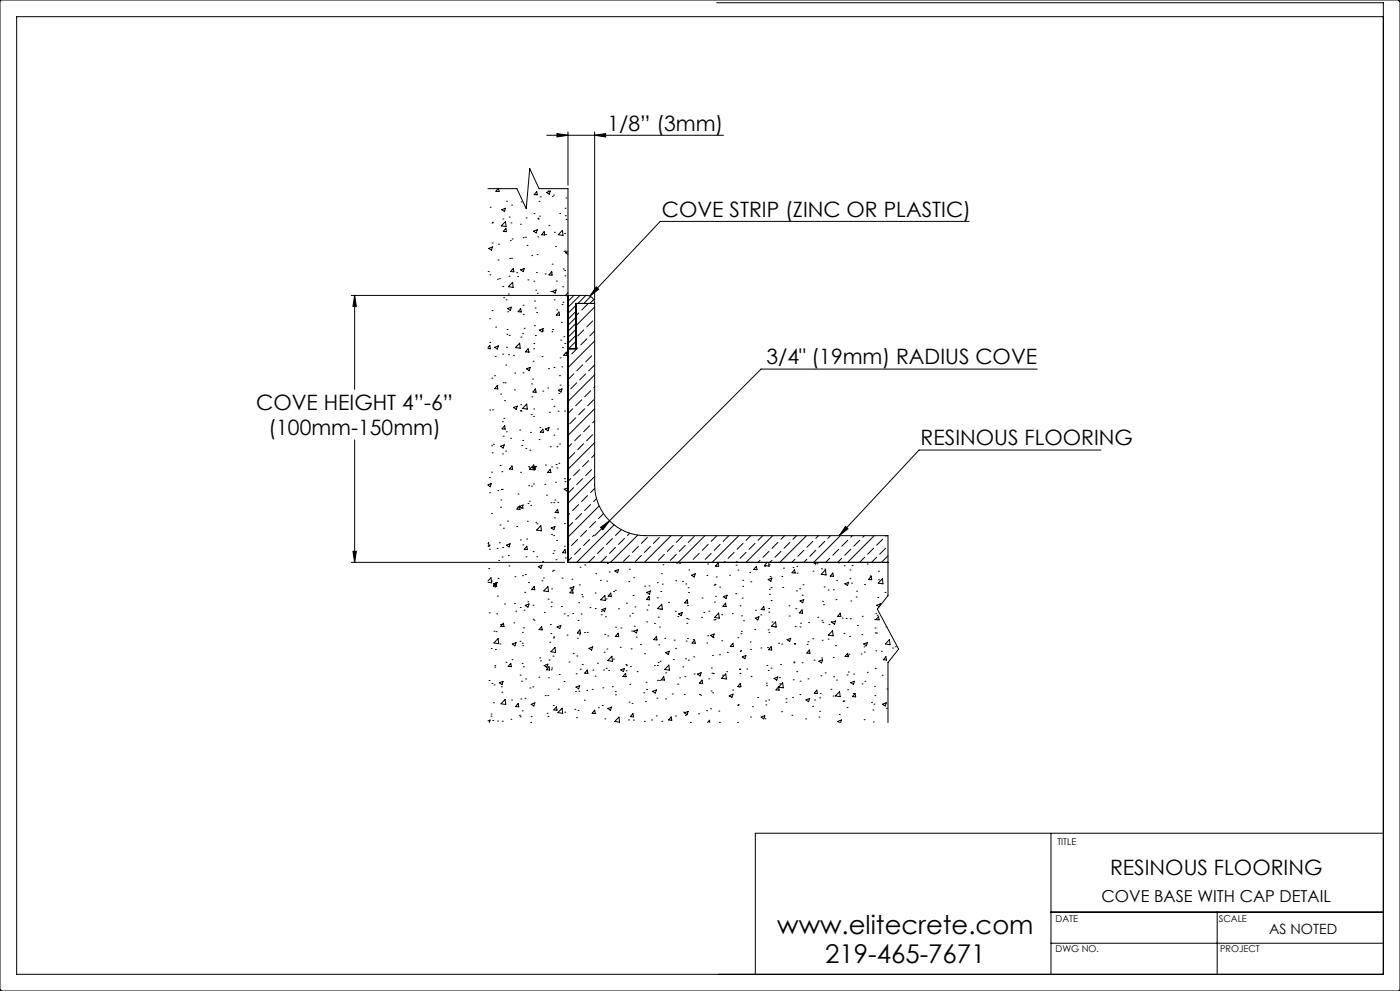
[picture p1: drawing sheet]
<svg xmlns="http://www.w3.org/2000/svg" width="420mm" height="297mm" viewBox="0 0 420 297" stroke-linecap="round" stroke-linejoin="round" font-family="sans-serif">
<g fill="none" stroke="#000" stroke-width=".3">
<path d="M-.1 0h420.1M0 0l.4 .4M0 -.1v297.2M0 0h.1M419.9 0h.1M420 -.1v297.2M420 0l-.4 .4M215 .8h200v291.2h-410v-287h410M170.4 39.5v16M178.4 39.5v50.4M146.4 56.5h8.7l2.8 6 1-12 2.8 6h8.7v112h96M149.4 56.5l-.6 .8 .9 .1-.1-.9"/>
<path d="M161 57.4l.2 1-1-.1zM162.1 59h.1M164 57.7l1.1-.4-.3 .9zM164 40.5h53M164.4 57.2h.1M165.7 58.9h.1M166.1 58.5h.1M167.1 40l3.3 .5-3.3 .5zM169.8 59.3h.1M178.4 40.5l3.3-.5v1zM146.6 74.4l1.2-.4-.4 1zM147 62.1h.1"/>
<path d="M147.6 66.8h.1M147.6 72.8h.1M147.8 66.6h.1M149.4 77.9h.1M149.6 73.2h.1M150.5 62.8l1.1-.4-.3 1zM150.9 65.6h.1M151.6 66.4l.2 1.5-1.4-.2zM151.8 68.4l.1 1-.9-.1zM152 60.3h.1M152.8 65.1h.1M152.9 77.5h.1"/>
<path d="M153.1 72.1h.1M153.3 66.8h.1M153.4 77.4h.1M153.5 61.5h.1M153.6 71.6h.1M156.1 67.2h.1M156.4 60.5h.1M157 71.2h.1M157.7 71.1h.1M157.9 65.3h.1M158.1 73.5h.1M159.5 76.6h.1"/>
<path d="M160.1 69.3l1.1-.4-.3 .9zM160.2 64h.1M161.1 76.3h.1M161.3 65.4h.1M161.3 71h.1M161.5 65.7h.1M161.7 60.3h.1M161.9 64.8h.1M163.2 69.4l.2 1h-.9zM163.7 70.3h.1M164.7 67.6h.1M165.6 79.2h.1"/>
<path d="M166.3 69.6h.1M166.7 73.9h.1M167.9 64h.1M168.7 69l.2 1.6-1.4-.3zM169.2 75.3h.1M169.4 70h.1M169.5 62.4h.1M169.6 64.6h.1M169.6 75.3h.1M169.8 65.8h.1M170.4 75.4l-.8 .3 .8 .5M290.8 66.4h-92.7l-21.1 22.3"/>
<path d="M105.4 88.5h64M106.4 88.5v28.2M106.4 88.5l.5 3.3h-1zM146.5 81.4h.1M146.9 95.5h.1M147 82.4h.1M147.6 93.1h.1M148.7 98h.1M149.2 83.7h.1M149.8 83.5h.1M150.8 85.9h.1M151.1 89.2h.1"/>
<path d="M151.8 89.9h.1M152.1 98.8h.1M152.3 92.5l1.1-.4-.3 .9zM152.3 93.4h.1M152.5 88.1h.1M152.7 82.8h.1M153.8 84.6l.1 1.5-1.4-.2zM154 80.5l.2 1-1-.1zM155 81.7h.1M155.3 82.9h.1M156.2 80.9l1.1-.4-.3 .9zM156.2 92.5l.2 1-1-.1z"/>
<path d="M156.3 80.8h.1M156.8 100h.1M156.9 91.5h.1M157 94.2h.1M157.2 98.4h.1M158.4 83.9h.1M160.1 84.3h.1M160.3 97.6h.1M160.4 90.2h.1M160.5 92.3h.1M160.7 87h.1M160.9 81.7h.1"/>
<path d="M161 93.7h.1M161.2 87.9h.1M161.8 98.9l1.2-.4-.4 1zM162.8 99.2h.1M163.5 82.1h.1M165.2 87.4h.1M165.4 81.6h.1M165.5 81.5l.1 1-.9-.1zM165.6 99.4h.1M165.7 87.3l1.2-.4-.4 1zM165.8 98.8h.1M166.3 89.9h.1"/>
<path d="M166.9 84.2h.1M167 92.9h.1M167.7 93.5l.2 1-1-.1zM168.4 96.6h.1M168.6 91.3h.1M168.8 86h.1M168.9 90.6h.1M169 80.6h.1M169.4 81.1h.1M169.5 82.7h.1M170.4 88.5h5.6a2.4 2.4 0 0 1 2.4 2.4M170.4 87.7l-.8 .9 .8 .1"/>
<path d="M172.2 88.5l-1.8 1.8M172.8 91.5l-2.4 2.4M172.8 93.3l-2.4 2.4M172.8 95.1l-2.4 2.4M172.8 96.9l-2.4 2.4M172.8 98.7l-2.4 2.4M173.6 93.8l-.8 .8M174 88.5l-3.6 3.6M175.1 98.9l-1.8 1.8M175.8 88.5l-2.4 2.4M176.3 91.1l-1.8 1.8M177.2 88.9l-2 2"/>
<path d="M177.8 96.2l-1.8 1.8M178.1 89.8l-1.1 1.1M178.4 90.9v54.4a15.2 15.2 0 0 0 15.2 15.2h72.8v18l-3.2 4 6.4 12-3.2 4v18M178.4 90.9h-5.6v13.6h-2.4M178.4 92l-5.6 5.6M178.4 99.2l-1.5 1.5M178.9 86l.7 .7-2.6 2zM146.4 104.2l.5-.7 .2 1h-.7M146.9 102.6h.1M147.5 113.3h.1M148.4 112.6h.1M148.4 104.1l1.1-.4-.3 .9z"/>
<path d="M148.6 106.8h.1M149.2 115.6l.1 1-.9-.1zM150.2 118.1h.1M150.8 106.1h.1M150.9 114.7h.1M151.5 114.7h.1M151.7 109.4h.1M151.9 104.1h.1M152.1 100.2h.1M152.6 106.3h.1M152.8 100.5h.1M154.1 106.5h.1"/>
<path d="M154.3 116.9h.1M154.4 111.8h.1M155.9 102.9l.2 1.5-1.5-.2zM156.3 101h.1M156.9 111.7h.1M157.9 110.5l1.2-.4-.4 1zM158.4 104.5l.2 1h-1zM158.6 105.5h.1M159.5 115.1h.1M159.6 118.9h.1M159.8 113.6h.1M159.9 108.3h.1"/>
<path d="M160.1 104.5h.1M160.1 103h.1M160.3 116.8h.1M160.6 100.5h.1M160.6 116.6l.2 1-.9-.1zM162.6 106.9h.1M162.9 117.2h.1M164.3 116.3h.1M164.5 110.5h.1M165.5 119.7h.1M166.2 110.1h.1M167.5 117l1.1-.5-.3 1z"/>
<path d="M167.6 117.9h.1M167.8 112.6h.1M168 115.4h.1M168 107.3h.1M168.2 101.9h.1M168.5 110h.1M168.7 104.2h.1M169.2 100.9h.1M169.4 102.9h.1M169.9 105.5l.2 1h-1zM170.4 115.5h.1M170.6 107l-.2 .2"/>
<path d="M172.1 112l-1.7 1.8M172.8 100.5l-2.4 2.4M172.8 102.3l-2.3 2.2M172.8 104.1l-.5 .4M173 114.7l-1.8 1.8M173.3 104.3l-1.8 1.8M174.5 119.8l-1.8 1.8M174.8 109.3l-1.8 1.8M175.7 112l-1.8 1.8M176 101.6l-1.8 1.8M177.2 117.1l-1.8 1.8M177.5 106.7l-1.8 1.7"/>
<path d="M178.1 119.8l-1.8 1.8M178.4 102.2l-8 8M178.4 112.3l-8 8M178.4 115.9l-.3 .3M178.4 109.4l-1.8 1.7M311.2 110.6h-82.9l-49.9 50M106.4 131.8v36.7M146.9 122.9h.1M147.5 133.6h.1M147.7 135.7h.1M147.8 122.8h.1M148 133.2h.1"/>
<path d="M150 139.5h.1M150.2 133.7l1.1-.4-.3 1zM150.7 126.4h.1M150.8 136h.1M151 130.7h.1M151.1 125.4h.1M151.3 120.1h.1M151.4 127.6l.2 1-1-.1zM151.7 135.2h.1M151.9 129.4h.1M153.2 131.4h.1M153.6 139.6l.2 1h-1z"/>
<path d="M154.1 122.1l1.1-.4-.3 1zM155.9 128.9h.1M156.1 123.1h.1M156.2 121.3h.1M156.3 123.2h.1M156.6 133.5h.1M156.8 132h.1M157.8 134.4h.1M158 121.1l.2 1.5-1.4-.2zM158.5 139.9h.1M159 134.9h.1M159.2 129.6h.1"/>
<path d="M159.4 124.3h.1M160.1 124.8h.1M160.1 122.6h.1M160.1 139.3l.2 1.5-1.4-.2zM161.7 131.7h.1M162 128.1h.1M162.9 128.6l.1 1-.9-.1zM163.6 128.6l1.1-.5-.3 1zM163.6 139.4h.1M164.8 123.6h.1M165.1 133.9h.1M165.5 139.9h.1"/>
<path d="M166.2 130.4h.1M166.2 121.8h.1M166.9 139.2h.1M167.1 133.9h.1M167.3 128.6h.1M167.4 123.2h.1M167.7 138.8h.1M167.9 133.1h.1M169.4 123.2h.1M170.3 132.1h.1M171.5 133l-1.1 1.1M171.8 122.5l-1.4 1.4"/>
<path d="M172.4 135.7l-1.8 1.8M172.7 125.2l-1.8 1.8M174.2 130.3l-1.8 1.8M175.1 133l-1.8 1.8M175.4 122.5l-1.8 1.8M176.6 138.1l-1.8 1.8M176.9 127.6l-1.8 1.8M177.8 130.3l-1.8 1.8M178.4 122.5l-8 8M178.4 132.7l-8 8M178.4 126.1l-.6 .6M178.4 136.3l-.9 .9"/>
<path d="M178.4 139.8v.1M330.3 134.9h-54.6l-23.9 25.6M146.4 145.3l1-.4-.3 1-.7-.5M146.8 143.1h.1M146.9 147.7h.1M147.5 153.9h.1M147.5 141.5h.1M149.3 147h.1M150 157.3h.1M150.2 152h.1M150.3 149.8h.1M150.4 146.7h.1"/>
<path d="M150.6 141.4h.1M150.7 146.7h.1M151 158.3h.1M152.2 156.2h.1M153.5 140.7h.1M155 157.8h.1M155.2 152h.1M155.4 148h.1M155.8 151.8l1.1-.4-.3 .9zM155.8 151.7l.2 1-.9-.1zM156.2 141.5h.1M156.8 152.3h.1"/>
<path d="M158.2 156.2h.1M158.4 150.9h.1M158.6 145.6h.1M158.8 140.2h.1M158.8 150.2h.1M159.2 151.5h.1M159.4 145.7h.1M159.7 140.2l1.1-.5-.3 1zM160 145.1h.1M160.8 156.5h.1M161.1 157h.1M162.3 157.6l.1 1.5-1.4-.2z"/>
<path d="M163.4 145.2h.1M164 148.4h.1M165.1 140.6l.2 1h-1zM165.3 150.7h.1M165.4 158.2l1.1-.4-.3 1zM166.1 150.7h.1M166.3 155.2h.1M166.5 149.9h.1M166.7 144.5h.1M167.1 140.2h.1M167.3 152.7l.2 1-1-.1zM167.3 150.6h.1"/>
<path d="M169.3 146.6l1.1-.4-.3 1zM169.3 156.9h.1M169.3 143.5h.1M169.5 144.4h.1M170.9 153.9l-.5 .5M171.2 143.4l-.8 .9M171.8 156.6l-1.4 1.4M172.1 146.1l-1.7 1.7M173.6 151.2l-1.8 1.8M173.9 140.7l-1.8 1.8M174.5 153.9l-1.8 1.8M174.8 143.4l-1.8 1.8"/>
<path d="M176 159l-1.8 1.8M176.3 148.5l-1.8 1.8M177.2 151.2l-1.8 1.8M177.5 140.7l-1.8 1.8M178.4 142.8l-8 8M178.4 146.4l-1.2 1.2M178.7 156.3l-1.8 1.8M179 149.4l-.9 .9M179.8 151.6l-9.4 9.4M180.2 158.1l2.6-2-1.9 2.7zM181 153.9l-1.4 1.5M184.2 157.3l-11.2 11.2"/>
<path d="M186.4 158.7l-1.8 1.8M188.9 159.8l-.7 .7M253.7 157.8l.7 .7-2.6 2zM105.4 168.5h64M105.9 165.2h1l-.5 3.3zM146.4 162.9l.2-.2 .2 1h-.4M146.4 174.1l.9-1 .2 1.6-1.1-.2M146.6 170.4h.1M146.8 163.4h.1M146.8 164.6h.1M147.4 174.1h.1M148 175l1.2-.4-.4 .9z"/>
<path d="M148.5 175.9h.1M148.8 174.7l.2 1h-1zM149.1 164.4h.1M149.2 178.7h.1M149.4 173.3h.1M149.6 168h.1M149.8 162.7h.1M150.6 166.9h.1M150.8 164.1h.1M151.9 163.4l1.1-.4-.3 .9zM152.5 166.5h.1M152.7 169.6h.1"/>
<path d="M154.5 172.8h.1M156.1 161.8h.1M156.7 172.5h.1M156.9 163.3h.1M157.4 177.5h.1M157.6 172.2h.1M157.7 164.7h.1M157.8 166.9h.1M158 161.5h.1M158 163.7l.2 1-.9-.1zM158.6 174.6h.1M160 165.3h.1"/>
<path d="M160.3 175.7l.1 1h-.9zM161 166.9h.1M161.5 169.8l1.1-.4-.3 1zM162.6 174.1h.1M162.8 168.3h.1M163 173.2h.1M164.4 175.8l.2 1.5-1.5-.2zM164.4 179.6h.1M165.5 160.2h.1M165.5 176.5h.1M165.7 171.2h.1M165.9 165.8h.1"/>
<path d="M166.1 170.9h.1M166.1 160.5h.1M166.2 165.1h.1M166.8 167.7h.1M167 162h.1M168.6 173.3h.1M169.3 163.7h.1M169.5 164.7l.2 1-1-.1zM169.6 167.2h.1M170.6 164.4l-.2 .2M171 176.3l1.1-.5-.3 1zM171.5 167.1l-1.1 1.1"/>
<path d="M171.6 173.6h.1M171.7 176.7l.2 1h-.9zM173.3 161.7l-1.8 1.8M173.8 175.3h.1M174 170h.1M174.2 164.4l-1.8 1.8M174.5 178.2h.1M174.7 178.9h.1M175.4 169.3h.1M176.9 161.7l-1.8 1.8M178.2 160.4l-.4 .4M178.4 166.8l-1.8 1.7"/>
<path d="M178.5 177.7h.1M178.7 171.9h.1M180.1 173.9h.1M181.1 164.1l-1.8 1.8M181.5 178.4l.1 1.6-1.4-.3zM181.8 179.5h.1M182 166.8l-1.8 1.7M182 174.2h.1M182.2 168.8h.1M182.7 171.4h.1M183.2 177.7l.2 1.1-1-.1zM183.7 161.4l-1.7 1.8"/>
<path d="M184.1 177.3h.1M184.5 171.1l1.1-.4-.3 .9zM184.6 176.9h.1M184.6 164.1l-1.8 1.8M187.3 161.4l-1.8 1.8M188.6 174.3h.1M188.8 170.6h.1M188.8 166.5l-1.8 1.8M189.9 178.5h.1M190.1 173.1h.1M191.3 160.4l-8.1 8.1M191.5 163.8l-1.8 1.8"/>
<path d="M192.4 166.5l-1.8 1.8M193.4 175.7h.1M194 177.5l1.1-.4-.3 1zM194.2 161.1l-1.8 1.8M194.7 178.8l.2 1-1-.1zM194.7 175.6h.1M195.1 163.8l-1.8 1.8M197.2 174.7h.1M197.2 179.2h.1M197.8 161.1l-1.8 1.8M198.2 177.3h.1M198.4 171.9h.1"/>
<path d="M198.7 175.1h.1M198.9 169.3h.1M199.3 166.1l-1.8 1.8M201.3 160.5l-8 8M202 163.5l-1.8 1.8M202.7 174.1h.1M202.9 166.1l-1.8 1.8M202.9 168.7h.1M203.3 168.5l.8 .2v-.2M203.7 168.7h.1M204.7 160.8l-1.8 1.8M204.8 174.3h.1"/>
<path d="M205.6 163.5l-1.8 1.8M205.7 175h.1M206.2 179.8l.2 1-1-.1zM206.4 176.1h.1M206.6 177.6h.1M206.6 170.8h.1M207.1 168.5h.1M207.5 172.4l1.1-.4-.3 .9zM208.3 160.8l-1.8 1.8M209.8 165.8l-1.8 1.8M210.7 179.2h.1M210.7 168.5h.1"/>
<path d="M211.5 160.5l-8 8M212.1 172.5h.1M212.3 169h.1M212.5 163.1l-1.8 1.8M213.4 165.8l-1.8 1.8M214.3 175.4h.1M214.5 175.1h.1M214.7 178.7h.1M214.7 169.8h.1M214.9 172.9h.1M215.1 160.5l-1.7 1.7M215.4 168.7l.2 1-.9-.1z"/>
<path d="M215.9 176h.1M216.1 163.1l-1.8 1.8M217 178.8l1.1-.4-.3 1zM217.5 168.2l-.3 .3M218.7 160.5l-1.8 1.7M218.9 172.4h.1M220.2 165.5l-1.8 1.8M220.7 177.9h.1M220.8 169.4h.1M221.1 168.2l-.3 .3M221.4 170.9h.1M221.6 160.5l-8 8"/>
<path d="M222.6 179.3h.1M222.8 175.7h.1M222.8 173.9h.1M222.9 162.8l-1.8 1.8M223 168.6h.1M223.8 165.5l-1.8 1.8M224.9 171.6h.1M225.2 160.5l-1.4 1.4M225.2 174.4h.1M226.5 162.8l-1.8 1.8M226.9 169.7l.2 1-1-.1zM228 167.9l-.6 .6"/>
<path d="M228.8 160.5l-1.4 1.4M229.4 169.7h.1M230.2 168.5l-.9 1 1.4 .2-.1-1.2M230.5 173.7l1.1-.5-.3 1zM230.7 165.2l-1.8 1.8M230.7 169.3h.1M230.8 176.6h.1M230.9 178.1h.1M231 172.8h.1M231.3 180h.1M231.4 176.1h.1M231.6 167.9l-.6 .6"/>
<path d="M231.8 160.5l-8 8M233.4 162.5l-1.8 1.8M234.3 165.2l-1.8 1.8M234.6 172.8h.1M234.8 176.1h.1M235 170.3h.1M235.4 160.5l-1.1 1.1M237 162.5l-1.8 1.8M237.9 170.1h.1M238.4 170.7l.2 1h-1zM238.5 167.6l-1 .9M238.9 177.1h.1"/>
<path d="M239 160.5l-1.1 1.1M239 169.7h.1M239.1 171.8h.1M239.9 176.5h.1M240.7 178.4h.1M240.9 175.3h.1M241.2 164.9l-1.8 1.8M242 160.5l-8 8M242.1 167.6l-1 .9M243.9 162.2l-1.8 1.8M243.9 171.2h.1M243.9 168.5l.8 .5 .2-.5"/>
<path d="M244.8 164.9l-1.8 1.8M245.1 168.9h.1M245.5 160.5l-.7 .8M246.4 170.5h.1M247.2 175.9h.1M247.4 170.6h.1M247.5 162.2l-1.8 1.8M247.6 170.8l.2 1.5-1.4-.2zM248.4 176.8h.1M248.9 167.3l-1.2 1.2M249.1 160.5l-.7 .8M249.9 171.7l.1 1h-.9z"/>
<path d="M250 176.8h.1M250.8 179.7h.1M251 173.9h.1M251.6 168.7h.1M251.6 164.6l-1.8 1.8M251.9 160.7l-7.8 7.8M252.5 167.3l-1.2 1.2M253.2 169.6h.1M253.5 175l1.1-.5-.4 1zM254.3 161.9l-1.8 1.8M255 170.8h.1M255 173.4h.1"/>
<path d="M255.2 164.6l-1.8 1.8M255.5 174.8h.1M255.7 169.4h.1M255.7 160.5l-.5 .5M256.9 178.9h.1M257 177.2h.1M257.9 161.9l-1.8 1.8M259.3 160.5l-.5 .5M259.3 175.2h.1M259.4 167l-1.5 1.5M260.2 169h.1M261.1 172.6h.1"/>
<path d="M261.3 172.7l.2 1h-.9zM262.1 164.3l-1.8 1.8M262.3 160.5l-8 8M263 167l-1.5 1.5M263.3 179.1h.1M263.5 171.2h.1M263.5 173.8h.1M264.7 173.5l.2 1.5-1.4-.2zM264.8 161.6l-1.8 1.8M265.5 177.5h.1M265.7 164.3l-1.8 1.8M265.9 160.5l-.2 .2"/>
<path d="M266.4 166.6l-2 1.9M146.7 183.7h.1M147.4 194.4h.1M148.2 189.2h.1M148.4 200h.1M148.4 199.5h.1M148.6 194.6h.1M148.8 189.3h.1M149 184h.1M149.4 191.4l.2 1.5-1.4-.2zM149.9 193h.1M150.1 187.2h.1"/>
<path d="M150.6 187.2h.1M151 186.8l.2 1-1-.1zM151.4 181h.1M151.8 198.5h.1M153.2 198.8l.2 1-.9-.1zM153.6 197.7h.1M153.7 193l1.1-.4-.3 1zM154.2 186.7h.1M154.4 180.9h.1M154.7 183.2h.1M156 192.2h.1M156.1 182.1h.1"/>
<path d="M156.6 198.8h.1M156.7 192.8h.1M156.7 189.5h.1M156.8 193.5h.1M157 199.8h.1M157 188.2h.1M157.2 182.9h.1M157.6 181.4l1.1-.4-.3 1zM158.4 180.4h.1M159.9 181.4h.1M159.9 185.6h.1M160.2 185.9h.1"/>
<path d="M161.9 197.2h.1M162.1 198.1h.1M162.5 187.8l.2 1-1-.1zM163.2 199.5l1.2-.5-.4 1zM163.3 183.5h.1M164.7 199.8l.2 1-1-.1zM164.7 197.8h.1M164.9 192.5h.1M165.1 187.2h.1M165.3 189.9h.1M165.3 181.8h.1M165.4 180.5h.1"/>
<path d="M165.9 196.6h.1M166 191.2h.1M166.1 190.9h.1M166.5 194l.2 1.6-1.4-.3zM167.1 187.9l1.2-.5-.4 1zM168.4 181.7h.1M169.2 184h.1M170.1 190.3h.1M170.3 184.6h.1M170.7 198.4h.1M171.8 183.9h.1M172 195.8h.1"/>
<path d="M173 196.6h.1M173.2 191.3h.1M173.4 186h.1M173.6 180.6h.1M173.8 190.2h.1M174 188.8l.1 1-.9-.1zM174.3 184h.1M174.7 199.1h.1M175.4 189.6h.1M176.2 189.5h.1M176.7 194.3l1.1-.4-.3 .9zM177 182.1h.1"/>
<path d="M178.6 182.4h.1M179.2 198.8h.1M180.4 184.3h.1M180.4 183.2h.1M180.6 182.7l1.1-.4-.3 .9zM181.2 195.5h.1M181.4 190.2h.1M181.6 184.8h.1M182.1 194.5h.1M182.3 190.6h.1M183.6 196.7l.2 1.5-1.5-.2zM184 197.5h.1"/>
<path d="M184.7 188h.1M185.4 189.8l.2 1-.9-.1zM185.5 182.5h.1M186.1 194h.1M186.3 188.2h.1M187.8 199.1h.1M187.9 180.8h.1M187.9 199.5h.1M188.9 184.6h.1M189.1 199.8h.1M189.3 194.5h.1M189.5 189.1h.1"/>
<path d="M189.7 183.8h.1M190.1 189.2l1.1-.5-.3 1zM190.3 187.7h.1M190.5 181.9h.1M190.9 191h.1M192.1 193.2h.1M193.4 195.9h.1M194 186.4h.1M194.1 182.8h.1M194.5 181.4h.1M196.3 199.5h.1M196.3 186.9h.1"/>
<path d="M196.9 190.8l.2 1-1-.1zM197.2 199.4h.1M197.4 185h.1M197.4 198.6h.1M197.6 193.3h.1M197.8 187.9h.1M198 182.6h.1M198 198.2h.1M198.5 181.1l.2 1.5-1.4-.2zM199.4 191.3h.1M199.7 195.6l1.1-.4-.3 .9zM200.6 180.6h.1"/>
<path d="M200.6 199.3l.2 1.5-1.4-.2zM202 197.6h.1M202.2 191.9h.1M202.6 183.2h.1M202.7 194.3h.1M203.3 184.8h.1M203.6 184l1.1-.4-.3 .9zM204.9 199.9h.1M205.7 197.5h.1M205.9 192.1h.1M206 185.3h.1M206 186.8h.1"/>
<path d="M206.2 181.5h.1M206.2 191.3h.1M206.4 185.6h.1M206.5 197.8h.1M208 191.7h.1M208.1 196.8h.1M208.4 191.8l.2 1-1-.1zM210.5 185h.1M211.2 183.5h.1M212 192.7h.1M212.3 190.5h.1M212.7 183.2h.1"/>
<path d="M213.1 190.4l1.1-.4-.3 1zM213.7 196.4h.1M213.9 191.1h.1M214.1 185.8h.1M214.3 180.5h.1M214.5 185.7h.1M215.6 183.7l.2 1.6-1.4-.3zM215.8 196.2h.1M216.5 192h.1M216.5 184.2h.1M217.6 180.8l.2 1-.9-.1zM218.2 195.5h.1"/>
<path d="M219.7 183.9h.1M219.9 192.8l.2 1-1-.1zM221.3 191.1h.1M222 181.6h.1M222.1 195.2h.1M222.2 195h.1M222.2 189.9h.1M222.4 189.2h.1M222.4 184.6h.1M222.7 196.9l1.1-.5-.3 1zM223.1 186.1h.1M225.1 192.4h.1"/>
<path d="M225.2 194.6h.1M226.4 188.7h.1M226.6 185.3l1.1-.5-.3 1zM226.6 182.9h.1M228.2 184.3h.1M228.3 194.2h.1M229.1 181.8l.2 1-.9-.1zM230.1 199.4h.1M230.3 194.1h.1M230.5 188.8h.1M230.6 182.4h.1M230.7 183.5h.1"/>
<path d="M230.7 189.5h.1M231.3 193.8l.2 1-.9-.1zM231.6 186.4h.1M232.5 187.9h.1M232.7 186.4l.2 1.5-1.5-.2zM233.6 192.8h.1M234.2 199.2h.1M234.5 193h.1M236.1 191.7l1.1-.4-.3 1zM236.7 181.6h.1M236.8 184.6h.1M238.2 198.4h.1"/>
<path d="M238.2 198.6h.1M238.3 193.1h.1M238.4 192.9h.1M238.5 187.8h.1M238.7 182.4h.1M240 187.9h.1M240 180.1l1.1-.4-.3 .9zM240.1 186.8h.1M240.6 182.8l.2 1-1-.1zM240.6 198.6h.1M242.1 193.1h.1M242.4 192.3h.1"/>
<path d="M242.6 186.6h.1M242.8 194.8l.2 1-1-.1zM243.8 191.4h.1M244.2 197.8h.1M245.3 185h.1M245.7 198.2l1.1-.5-.3 1zM246.5 197.2h.1M246.6 186h.1M246.7 191.9h.1M246.8 180.2h.1M246.9 186.6h.1M247 181.2h.1"/>
<path d="M248.4 191.5h.1M248.7 187.1h.1M249.3 186.3h.1M249.6 186.6l1.1-.5-.3 1zM249.8 189l.1 1.6-1.4-.3zM250 197h.1M250.7 193.5h.1M252.1 183.8l.2 1-1-.1zM252.6 185.2h.1M253.2 189.8h.1M253.9 185.4h.1M254.3 195.8l.2 1-1-.1z"/>
<path d="M254.3 196.5h.1M254.7 196.1h.1M254.9 190.8h.1M255.1 185.4h.1M255.3 180.1h.1M257.2 187.5h.1M258.3 196h.1M258.5 190.2h.1M258.7 184.7h.1M259.1 193l1.1-.4-.3 .9zM259.2 193.8h.1M259.3 195.4h.1"/>
<path d="M262.4 185.7h.1M262.5 188.2h.1M262.5 189.7h.1M262.7 183.9h.1M262.8 195.1h.1M263 189.7h.1M263.1 184.4h.1M263.6 184.8l.1 1-.9-.1zM263.9 181.7l.2-.7-1.1 .4 .7 .5M264.4 195.2h.1M265.8 196.8l.2 1-1-.1zM265.8 187.9h.1"/>
<path d="M266.8 191.7l.2 1.5-1.4-.2zM267.8 194.2h.1M268.6 193.8h.1M146.4 216l.6-.2-.2 .7M146.7 203.9h.1M147.3 214h.1M147.3 214.6h.1M147.6 204.8h.1M147.8 215.9h.1M148 210.6h.1M148.2 205.3h.1M149.3 216.1h.1"/>
<path d="M149.8 204.6l1.1-.4-.3 1zM150.4 205.8h.1M150.5 207.4h.1M150.7 216.1h.1M151.5 209.6l.2 1.5-1.4-.2zM153.3 215.6h.1M153.5 209.8h.1M155.4 210.8l.2 1h-.9zM155.8 214.4h.1M156 202.3h.1M156.1 214.8h.1M156.3 209.5h.1"/>
<path d="M156.4 204.2h.1M156.6 213h.1M157.5 209.3h.1M157.7 203.5h.1M159 206.2h.1M159.2 216.5h.1M159.3 214.8h.1M159.3 211.1l1.2-.5-.4 1zM159.9 205.8h.1M161.7 203h.1M163.5 208.5h.1M164.1 213.8h.1"/>
<path d="M164.3 208.5h.1M164.4 214.7h.1M164.5 203.1h.1M165.4 200.7h.1M165.5 200.2h.1M166 211.4h.1M166.9 211.8l.2 1h-.9zM167.5 206.5h.1M167.8 202.2h.1M168.6 212.3l.2 1.5-1.4-.2zM169.2 204.2h.1M169.4 213.4h.1"/>
<path d="M172.4 212.6h.1M172.6 207.3h.1M172.8 205.9l1.1-.4-.3 1zM172.8 201.9h.1M172.9 215.1h.1M173.4 212.9h.1M173.6 207.1h.1M174.1 200.6h.1M175.3 209.8h.1M176 206.9h.1M176.2 200.8l.2 1-1-.1zM177.7 206.6h.1"/>
<path d="M177.9 200.8h.1M178.4 212.8l.2 1.1-1-.1zM178.5 202.6h.1M179.5 212.1h.1M180.7 211.5h.1M180.9 206.1h.1M181.1 200.8h.1M181.5 215.4h.1M181.9 200.3h.1M182.3 212.4l1.2-.5-.4 1zM182.6 200.9h.1M183.7 205.8h.1"/>
<path d="M184.6 207.3h.1M184.6 208.2h.1M185.7 214.9l.2 1.5-1.5-.2zM186.2 200.8l1.2-.5-.4 1zM187.7 201.8l.1 1-.9-.1zM187.9 201h.1M188.6 215.8h.1M188.7 210.4h.1M188.9 205.1h.1M189.6 210.8h.1M189.9 213.9l.2 1-1-.1zM190 215.8h.1"/>
<path d="M191.1 201.3h.1M193.1 207.6h.1M193.3 216.2h.1M193.6 210.3h.1M193.8 204.5h.1M194 206.6h.1M195.5 215.8h.1M195.8 207.2l1.1-.4-.3 .9zM196.9 214.6h.1M197.1 209.2h.1M197.3 203.9h.1M197.8 204h.1"/>
<path d="M198.6 216.2h.1M199.1 202.8l.2 1-.9-.1zM199.7 209.5h.1M199.7 201.6h.1M201.4 214.9l.1 1-.9-.1zM201.7 208h.1M202.6 214.6h.1M203.3 205h.1M203.9 203.2h.1M205.1 213.4h.1M205.3 208.1h.1M205.3 213.6l1.2-.4-.4 1z"/>
<path d="M205.5 202.8h.1M205.6 214.4h.1M207.1 216.5h.1M208.2 202h.1M209.2 202l1.2-.4-.4 1zM209.6 213.9h.1M209.8 208.1h.1M210.2 208.4h.1M210.6 203.8l.2 1-1-.1zM212 213h.1M212.3 216.5l.5-.6 .2 .6M212.6 203.4h.1"/>
<path d="M213.2 212.4h.1M213.4 207.1h.1M213.4 200.2h.1M213.5 201.8h.1M213.8 207.6h.1M214 201.8h.1M215.6 213.1h.1M215.8 216.5h.1M216.8 202.4h.1M217.7 202l.2 1.5-1.4-.2zM218 201.3h.1M218.8 208.7h.1"/>
<path d="M218.8 208.5l1.1-.5-.3 1zM219.8 206.8h.1M221.3 216.5h.1M221.3 211.4h.1M221.5 211.2h.1M221.7 205.9h.1M221.9 200.6h.1M222 201.8h.1M222.1 204.8l.2 1-1-.1zM224.1 200.5h.1M225.1 214.9h.1M225.3 202.7h.1"/>
<path d="M225.7 211.8h.1M227.3 209.1h.1M228.3 214.9l1.2-.4-.4 1zM229.5 215.4h.1M229.7 210.1h.1M229.7 211.3h.1M229.9 204.8h.1M230 205.5h.1M230.5 200.9h.1M230.6 209.8h.1M231.3 200.2h.1M232.2 203.3l1.1-.4-.3 1z"/>
<path d="M233.6 205.8l.1 1h-.9zM233.9 203.1h.1M234 205h.1M234.5 213.3h.1M234.8 204.6l.2 1.5-1.4-.2zM235.8 210.5h.1M235.8 209.4h.1M237.6 214.4h.1M237.8 209.1h.1M238 203.7h.1M239 201.3h.1M240 208.2h.1"/>
<path d="M240 204.2h.1M241.7 215.4h.1M241.8 209.8l1.1-.5-.3 1zM242.4 203.4h.1M243.8 211.7h.1M244.4 209.8h.1M245 206.8l.2 1h-.9zM245.7 214.9h.1M245.9 213.2h.1M245.9 209.1h.1M246.1 207.9h.1M246.3 202.5h.1"/>
<path d="M247.6 201.7h.1M249.3 206.6h.1M249.9 208.6h.1M250.1 202.8h.1M250.9 203.8h.1M251.8 214.1h.1M251.8 216.5l-.5-.3 1.1-.4-.2 .7M251.9 207.3l.2 1.5-1.5-.2zM252.9 210.2h.1M253.1 210.1h.1M254.1 212.1h.1M254.1 202.3h.1"/>
<path d="M254.3 206.7h.1M254.5 201.4h.1M255.2 204.6l1.1-.4-.3 .9zM256 207.8h.1M256.1 202h.1M256.5 207.8l.2 1h-1zM258.6 205h.1M259.2 215.7h.1M259.5 204.2h.1M260.2 201.5h.1M261.5 210.5h.1M261.9 212.8h.1"/>
<path d="M262 216.4h.1M262.2 211h.1M262.4 205.7h.1M262.5 208.5h.1M262.6 200.4h.1M264.6 202.4h.1M264.8 211l1.1-.4-.3 1zM265.9 212.3h.1M266.1 206.5h.1M315.3 249.7v42.3M415 249.7h-188.4v42.3M315.3 273.4h99.7"/>
<path d="M365.1 273.4v18.6M-.1 297h420.1M0 297v.1M.4 296.6l-.4 .5M315.3 282.7h99.7M419.6 296.6l.4 .4M420 297l-.1 .1"/>
</g>
<path d="M106.4 88.5l.5 3.3h-1zM105.9 165.2h1l-.5 3.3zM180.2 158.1l.7 .7 1.9-2.7zM178.4 40.5l3.3-.5v1zM167.1 40l3.3 .5-3.3 .5zM253.7 157.8l.7 .7-2.6 2zM178.9 86l.7 .7-2.6 2z" fill="#000"/>
<g font-size="7.8">
<text x="233.2" y="279.9">www.elitecrete.com</text>
<text x="247.5" y="288.7">219-465-7671</text>
</g>
<g font-size="6.3">
<text x="182.3" y="39.2">1/8” (3mm)</text>
<text x="198.5" y="65">COVE STRIP (ZINC OR PLASTIC)</text>
<text x="229.9" y="109.2">3/4&quot; (19mm) RADIUS COVE</text>
<text x="76.8" y="122.9">COVE HEIGHT 4”-6”</text>
<text x="80.5" y="130.4">(100mm-150mm)</text>
<text x="276.2" y="133.5">RESINOUS FLOORING</text>
<text x="333" y="262.3">RESINOUS FLOORING</text>
</g>
<text font-size="4.9" x="330.4" y="270.4">COVE BASE WITH CAP DETAIL</text>
<text font-size="4.2" x="380.7" y="279.9">AS NOTED</text>
<g font-size="2.8">
<text x="317.2" y="253.4">TITLE</text>
<text x="316.7" y="276.2">DATE</text>
<text x="365.6" y="276.2">SCALE</text>
<text x="316.7" y="285.2">DWG NO.</text>
<text x="366" y="285.2">PROJECT</text>
</g>
</svg>
